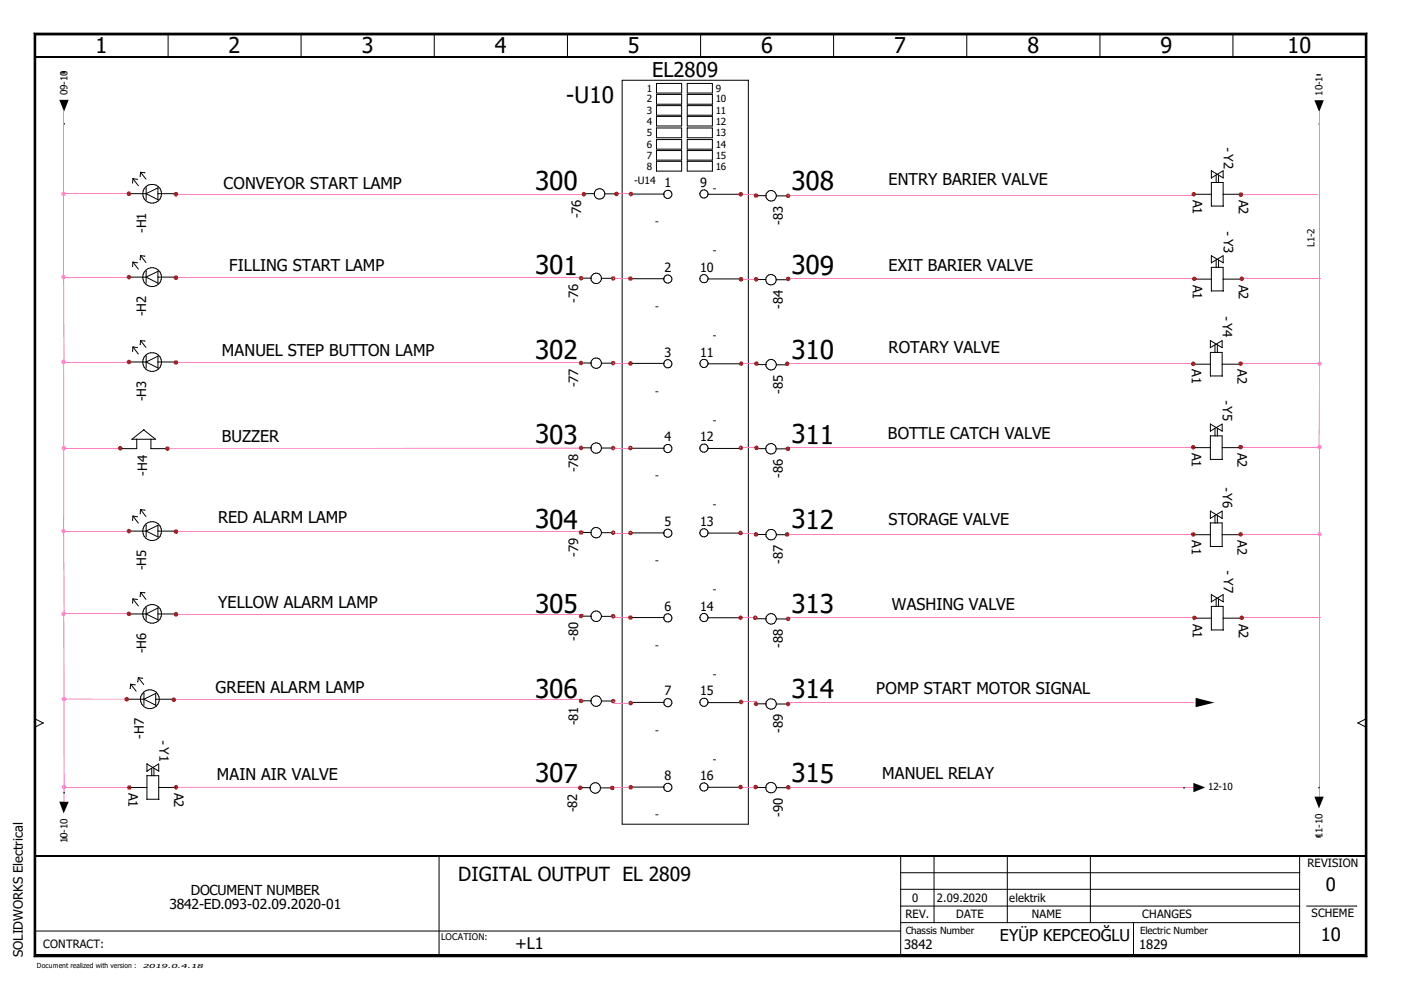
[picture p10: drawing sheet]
<svg xmlns="http://www.w3.org/2000/svg" width="297mm" height="210mm" viewBox="0 0 297 210" stroke-linecap="round" stroke-linejoin="round" font-family="sans-serif">
<path d="M0 0h297v209.9h-297z" fill="none" stroke="#fff" stroke-width=".21"/>
<g fill="none" stroke="#000" stroke-width=".21">
<path d="M7.2 7l.4 .4zM7.2 7h282.6zM7.2 7v195.9zM7.2 7h282.6v195.9h-282.6zM7.6 7.4h281.9zM7.6 7.4v195.1zM7.6 7.4h281.9v195.1h-281.9zM35.7 7.2l-.1 4.9M63.9 7.2l-.1 4.9M92.1 7.2v4.9M120.4 7.2l-.1 4.9M139.2 17.7h5.3v2h-5.3z"/>
<path d="M145.7 17.7h5.3v2h-5.3zM148.6 7.2l-.1 4.9M158.7 17v157.8h-26.8v-157.8h26.8M176.8 7.2l-.1 4.9M205 7.2v4.9M233.3 7.2l-.1 4.9M261.4 7.2v4.9M289.5 7.4v195.1zM289.8 7l-.3 .4zM289.8 7v195.9zM13.6 26.2h.1M28.2 37.9l1.1 1.5"/>
<path d="M28.2 37.9h.1M28.2 37.9l.9 .1M28.2 37.9l-.1 .9M29.1 38h.1M29.7 37.4h.1M29.8 36.5l1.1 1.5M29.8 36.5h.1M29.8 36.5l-.1 .9M29.8 36.5l.9 .1M31 39.8v2.5M31 39.8h.1M33.5 39.8h.1"/>
<path d="M33.5 39.8v2.5M33.5 39.8l-2.5 1.3M139.2 20h5.3v2.1h-5.3zM139.2 22.4h5.3v2h-5.3zM139.2 24.7h5.3v2h-5.3zM139.2 27.1h5.3v2.1h-5.3zM139.2 29.6h5.3v2h-5.3zM139.2 31.9h5.3v2.1h-5.3zM139.2 34.2h5.3v2.1h-5.3zM145.7 20h5.3v2.1h-5.3zM145.7 22.4h5.3v2h-5.3zM145.7 24.7h5.3v2h-5.3z"/>
<path d="M145.7 27.1h5.3v2.1h-5.3zM145.7 29.6h5.3v2h-5.3zM145.7 31.9h5.3v2.1h-5.3zM145.7 34.2h5.3v2.1h-5.3zM256.8 37.7l2.5-1.5v1.5M256.8 38.7h2.5v5h-2.5zM256.8 36.2v1.5M256.8 37.7h.1M256.8 36.2l2.5 1.5M256.8 36.2h.1M257.8 37.1v1.6M258.4 37.1v1.6"/>
<path d="M259.3 37.7h.1M279.7 26.2h.1M27.3 41.1h3.7M27.3 58.8h3.7M28.2 55.6l1.1 1.5M28.2 55.6h.1M28.2 55.6l.9 .1M28.2 55.6l-.1 .9M29.1 55.7h.1M29.7 55.1h.1M29.8 54.2l1.1 1.5M29.8 54.2h.1"/>
<path d="M29.8 54.2l-.1 .9M29.8 54.2l.9 .1M31 57.5v2.5M31 41.1l2.5 1.2M31 57.5h.1M31 58.8l2.5 1.2M33.5 41.1h3.8M33.5 42.3h.1M33.5 57.5v2.5M33.5 58.8h3.8M33.5 57.5h.1M33.5 57.5l-2.5 1.3"/>
<path d="M123.4 59h1.9M124.2 41.1h1.8M126 41.1h.1M127.5 59h2.4M128.2 41.1h2.4M133.9 59.1h6.9M133.9 41.1h6.9M140.7 59.2h.1M140.7 41.2h.1M148.4 59.1h.1M148.4 41.1h.1M150.1 41.2h6.8"/>
<path d="M150.1 59.1h6.8M160.5 41.5h1.9M160.5 59.3h1.8M162.3 59.3h.1M164.6 41.5h2.4M164.6 59.3h2.4M253.1 59.2h3.7M253.1 41.2h3.7M256.8 55.7l2.5-1.5v1.5M256.8 56.7h2.5v5h-2.5zM256.8 54.2v1.5M256.8 55.7h.1"/>
<path d="M256.8 54.2l2.5 1.5M256.8 54.2h.1M257.8 55.1v1.6M258.4 55.1v1.6M259.3 59.2h3.8M259.3 41.2h3.8M259.3 55.7h.1M27.3 76.8h3.7M28.2 73.6l1.1 1.5M28.2 73.6h.1M28.2 73.6l.9 .1M28.2 73.6l-.1 .9"/>
<path d="M29.1 73.7h.1M29.7 73.1h.1M29.8 72.2l1.1 1.5M29.8 72.2h.1M29.8 72.2l-.1 .9M29.8 72.2l.9 .1M31 75.5v2.5M31 75.5h.1M31 76.8l2.5 1.2M33.5 75.5v2.5M33.5 60h.1M33.5 76.8h3.8"/>
<path d="M33.5 75.5h.1M33.5 78h.1M33.5 75.5l-2.5 1.3M123.4 77h1.9M125.3 77h.1M127.5 77h2.4M133.9 77h6.9M140.7 77.1h.1M148.4 77h.1M150.1 77.1h6.8M160.5 77.3h1.9M162.4 77.3h.1"/>
<path d="M164.6 77.3h2.4M252.9 77.2h3.7M256.6 72.2h.1M256.6 73.7h.1M256.6 73.7l2.5-1.5v1.5M256.6 74.7h2.5v5h-2.5zM256.6 72.2v1.5M256.6 72.2l2.5 1.5M257.6 73.1v1.6M258.1 73.1v1.6M259.1 73.7h.1M259.1 77.2h3.7"/>
<path d="M28 93.1l2.5-2 2.5 2zM29 93.1v2h-3.5M30.5 91.1h.1M32 93.1v2h3.5M123.4 95h1.9M125.3 95h.1M127.5 95h2.4M133.9 95h6.9M140.7 95.1h.1M148.4 95h.1M150.1 95.1h6.8M160.5 95.1l1.9 .1"/>
<path d="M164.5 95.2h2.4M252.9 94.9h3.7M256.6 91.4l2.5-1.5v1.5M256.6 92.4h2.5v5h-2.5zM256.6 89.9v1.5M256.6 91.4h.1M256.6 89.9l2.5 1.5M256.6 89.9h.1M257.6 90.8v1.6M258.1 90.8v1.6M259.1 94.9h3.7M259.1 91.4h.1"/>
<path d="M27.3 112.6h3.7M28.2 109.4l1.1 1.5M28.2 109.4h.1M28.2 109.4l.9 .2M28.2 109.4l-.1 .9M29.1 109.6h.1M29.7 108.9h.1M29.8 108l1.1 1.5M29.8 108h.1M29.8 108l-.1 .9M29.8 108l.9 .2M31 111.4v2.4"/>
<path d="M31 111.4h.1M31 112.6l2.5 1.2M33.5 111.4v2.4M33.5 112.6h3.8M33.5 111.4h.1M33.5 113.8h.1M33.5 111.4l-2.5 1.2M123.4 112.9h1.9M125.3 112.9h.1M127.5 112.9h2.4M133.9 113h6.9M140.7 113.1h.1"/>
<path d="M148.4 113h.1M150.1 113h6.8M160.5 113.3h1.9M162.4 113.4h.1M164.6 113.4h2.4M252.9 113.4h3.7M256.6 109.9l2.5-1.5v1.5M256.6 110.9h2.5v5h-2.5zM256.6 108.4v1.5M256.6 109.9h.1M256.6 108.4l2.5 1.5M256.6 108.4h.1"/>
<path d="M257.6 109.3v1.6M258.1 109.3v1.6M259.1 113.4h3.7M259.1 109.9h.1M27.3 130.2h3.7M28.2 127l1.1 1.5M28.2 127h.1M28.2 127l.9 .1M28.2 127l-.1 .8M29.1 127.1h.1M29.7 126.5h.1M29.8 125.6l1.1 1.5"/>
<path d="M29.8 125.6h.1M29.8 125.6l-.1 .9M29.8 125.6l.9 .1M31 128.9v2.5M31 128.9h.1M31 130.2l2.5 1.2M33.5 128.9v2.5M33.5 130.2h3.8M33.5 128.9h.1M33.5 131.4h.1M33.5 128.9l-2.5 1.3M123.4 130.6l1.9 .1"/>
<path d="M127.5 130.7h2.4M133.9 130.9h6.9M140.7 131h.1M148.4 130.9h.1M150.1 131h6.8M160.5 131.2h1.9M162.4 131.2h.1M164.6 131.2h2.4M253.1 131.1h3.7M256.8 127.6l2.5-1.5v1.5M256.8 128.6h2.5v5h-2.5zM256.8 126.1v1.5"/>
<path d="M256.8 127.6h.1M256.8 126.1l2.5 1.5M256.8 126.1h.1M257.8 127v1.6M258.4 127v1.6M259.3 131.1h3.8M259.3 127.6h.1M7.4 152.4l1.7 .9M9.1 153.3l-1.7 .9M9.1 153.3h.1M26.8 148.3h3.8M27.6 146h.1"/>
<path d="M27.7 145.1l1.2 1.5M27.7 145.1h.1M27.7 145.1l1 .1M27.7 145.1l-.1 .9M29.3 143.7l1.2 1.5M29.3 143.7h.1M29.3 143.7l-.1 .9M29.3 143.7l1 .1M30.6 147l-.1 2.5M33 148.3h3.8M33 147h.1M33 147l-2.5 1.3 2.5 1.2"/>
<path d="M33 149.5h.1M33 147v2.5M123.4 148.6h1.9M125.3 148.6h.1M127.5 148.6h2.4M133.9 148.9h6.9M140.7 149h.1M148.4 148.9h.1M150.1 149h6.8M160.5 149.2h1.9M162.4 149.3h.1M164.6 149.3h2.4"/>
<path d="M287.9 153.3l1.8 .9M287.9 153.3h.1M289.6 152.4l-1.7 .9M13.6 168h.1M27.4 167h3.8M31.2 163.5l2.5-1.5v1.5M31.2 162v1.5M31.2 163.5h.1M31.2 162l2.5 1.5M31.2 162h.1M32.2 162.9v1.6M32.6 162.9v1.6"/>
<path d="M33.7 167h3.7M33.7 169.5v-5h-2.5v5h2.5M33.7 163.5h.1M123.3 167h1.8M125.1 167h.1M127.3 167h2.4M133.9 166.9h6.9M140.7 166.9h.1M148.4 166.8h.1M150.1 166.9h6.8M160.5 167h1.9M162.3 167h.1"/>
<path d="M164.6 167h2.4M251 167h.1M279.7 166.9h.1M7.4 197.4h183.6M93.1 181.5v21.2M191 195.6h84.6M191 192.1h84.6M191 188.6h84.6M191 185h84.6M191 181.5v21.2M198.1 181.5l-.1 14.1M213.6 181.5v14.1"/>
<path d="M231.2 181.5v14.1M240.3 195.6l.1 7.1M275.6 181.5l-.1 21.2M277 192.1h10.7M7.2 202.9h282.6zM7.6 202.5l-.4 .4zM7.6 202.5h281.9zM289.5 202.5l.3 .4z"/>
<circle cx="32.3" cy="41.1" r="1.99"/>
<circle cx="32.3" cy="58.8" r="1.99"/>
<circle cx="126.4" cy="59" r="1.1"/>
<circle cx="127.1" cy="41.1" r="1.12"/>
<circle cx="141.6" cy="59.2" r=".87"/>
<circle cx="141.6" cy="41.2" r=".88"/>
<circle cx="149.2" cy="41.1" r=".87"/>
<circle cx="149.3" cy="59.1" r=".88"/>
<circle cx="163.5" cy="59.3" r="1.11"/>
<circle cx="163.5" cy="41.5" r="1.11"/>
<circle cx="32.3" cy="76.8" r="1.99"/>
<circle cx="126.4" cy="77" r="1.11"/>
<circle cx="141.6" cy="77.1" r=".88"/>
<circle cx="149.3" cy="77" r=".88"/>
<circle cx="163.5" cy="77.3" r="1.12"/>
<circle cx="126.4" cy="95" r="1.11"/>
<circle cx="141.6" cy="95.1" r=".88"/>
<circle cx="149.3" cy="95" r=".88"/>
<circle cx="163.5" cy="95.2" r="1.11"/>
<circle cx="32.3" cy="112.6" r="2"/>
<circle cx="126.4" cy="113" r="1.11"/>
<circle cx="141.6" cy="113.1" r=".87"/>
<circle cx="149.2" cy="113" r=".87"/>
<circle cx="163.5" cy="113.4" r="1.12"/>
<circle cx="32.3" cy="130.1" r="1.99"/>
<circle cx="126.4" cy="130.7" r="1.11"/>
<circle cx="141.6" cy="131" r=".88"/>
<circle cx="149.3" cy="130.9" r=".88"/>
<circle cx="163.5" cy="131.2" r="1.12"/>
<circle cx="31.8" cy="148.2" r="2"/>
<circle cx="126.4" cy="148.6" r="1.11"/>
<circle cx="141.6" cy="149" r=".88"/>
<circle cx="149.3" cy="148.9" r=".88"/>
<circle cx="163.5" cy="149.3" r="1.11"/>
<circle cx="126.2" cy="167.1" r="1.12"/>
<circle cx="141.6" cy="166.9" r=".87"/>
<circle cx="149.2" cy="166.9" r=".87"/>
<circle cx="163.5" cy="167" r="1.12"/>
</g>
<path d="M7.2 7.2h282.6M7.2 202.7h282.6" fill="none" stroke="#000" stroke-width=".38"/>
<path d="M7.2 7l.4 .4zM289.8 7l-.3 .4zM12.6 21.2h2l-1 2.5zM278.7 21.3h2l-1 2.4zM253.5 148l4 1-4 .9zM12.6 170h2l-1.1 2.5zM253 166l2.5 1-2.5 1zM278.7 168.9h2l-1 2.5zM7.6 202.5l-.4 .4zM289.5 202.5l.3 .4z" fill="#000"/>
<path d="M7.4 7v195.9M7.4 12.1h282.2M289.6 7v195.9M7.4 181.5h282.2" fill="none" stroke="#000" stroke-width=".34"/>
<path d="M13.5 95v17.6M13.5 130.1l.1 39.9" fill="none" stroke="#ff7fbf" stroke-width=".25"/>
<g fill="none" stroke="#ff7fbf" stroke-width=".21">
<path d="M13.6 23.6v35.2M279.7 23.7v53.4M13.5 41.1h13.8M13.5 58.8h13.8M37.3 41.2h86.5M37.3 58.9h86.5M130.3 59.1h3.4M130.4 41.1h3.4M157.1 59.2h3.2M157.3 41.2h3.3M167.1 59.1h86.1M167.5 41.5h85.7"/>
<path d="M263.1 41.3h16.3M263.3 59.1h16.7M13.5 76.8h13.8M13.5 76.8v18.2M37.3 76.9h86.5M130.3 77.1h3.4M157.1 77.1h3.3M166.9 77.1h86.1M263 77.1h16.8M13.6 95h11.9M130.3 95h3.4M157.1 94.9h3.3"/>
<path d="M166.9 94.8h86.1M263 94.8h16.8M279.7 94.8v74.1M13.5 112.6h13.8M37.3 112.7h86.5M130.3 113h3.4M157 113h3.4M166.9 113.3h86.1M263 113.3h16.8M13.5 130.2h13.8M37.3 130.3h86.5M130.3 130.9h3.4"/>
<path d="M157 131h3.1M167 131h86.2M263.3 131h16.7M13.6 148.2h13.3M36.8 148.4h86.5M130.1 149.1h3.6M157.1 148.8h3.3M167 149h86.2M13.6 166.9h13.6M37.3 166.9h86M130.1 166.9h3.6M157 166.9h3.2"/>
<path d="M167.1 166.9h86.1"/>
</g>
<path d="M13.5 58.8v18M279.7 77.1v17.7M35.5 95.1h88" fill="none" stroke="#ff7fbf" stroke-width=".3"/>
<path d="M13.5 112.6v17.6" fill="none" stroke="#ff7fbf" stroke-width=".34"/>
<g fill="#ff7fdf">
<path d="M279.8 113.2l.3-.3 .2 .4z"/>
<path d="M279.8 112.8l.3 .1-.3 .3z"/>
<path d="M279.4 112.9l.4-.1v.4z"/>
<path d="M279.4 112.9l.3 .4h-.4z"/>
<path d="M279.3 113.3h.4l-.3 .3z"/>
<path d="M279.7 113.3l.1 .5-.4-.2z"/>
<path d="M279.8 113.3l.3 .3-.3 .2z"/>
<path d="M279.8 113.3h.5l-.2 .3z"/>
<path d="M280.1 94.4l.2 .4h-.5z"/>
<path d="M279.8 94.3l.3 .1-.3 .4z"/>
<path d="M279.4 94.4l.4-.1-.1 .5z"/>
<path d="M279.4 94.4l.3 .4h-.4z"/>
<path d="M279.3 94.8h.4l-.3 .4z"/>
<path d="M279.7 94.8l.1 .5-.4-.1z"/>
<path d="M279.8 94.9l.3 .3-.3 .1z"/>
<path d="M279.8 94.8h.5l-.2 .4z"/>
<path d="M280.1 76.8l.2 .3h-.5z"/>
<path d="M279.8 76.6l.3 .2-.3 .3z"/>
<path d="M279.4 76.8l.4-.2-.1 .5z"/>
<path d="M279.4 76.8l.3 .3h-.4z"/>
<path d="M279.3 77.1h.4l-.3 .4z"/>
<path d="M279.7 77.1l.1 .5-.4-.1z"/>
<path d="M279.8 77.2l.3 .3-.3 .1z"/>
<path d="M279.8 77.1h.5l-.2 .4z"/>
</g>
<g fill="#a50000">
<path d="M263.3 130.9l.3-.3 .2 .4z"/>
<path d="M263.3 130.5l.3 .1-.3 .3z"/>
<path d="M262.9 130.6l.4-.1v.4z"/>
<path d="M262.9 130.6l.3 .4h-.4z"/>
<path d="M262.8 131h.4l-.3 .3z"/>
<path d="M263.2 131l.1 .5-.4-.2z"/>
<path d="M263.3 131l.3 .3-.3 .2z"/>
<path d="M263.3 131h.5l-.2 .3z"/>
<path d="M263.3 59.1l.3-.3 .2 .3z"/>
<path d="M263.3 58.6l.3 .2-.3 .3z"/>
<path d="M262.9 58.8l.4-.2v.5z"/>
<path d="M262.9 58.8l.3 .3h-.4z"/>
<path d="M262.8 59.1h.4l-.3 .3z"/>
<path d="M263.2 59.1l.1 .5-.4-.2z"/>
<path d="M263.3 59.1l.3 .3-.3 .2z"/>
<path d="M263.3 59.1h.5l-.2 .3z"/>
<path d="M263.4 40.9l.2 .4h-.5z"/>
<path d="M263.1 40.8l.3 .1-.3 .3z"/>
<path d="M262.7 40.9l.4-.1v.4z"/>
<path d="M262.7 40.9l.4 .4h-.5z"/>
<path d="M262.6 41.3h.5l-.4 .3z"/>
<path d="M262.7 41.6l.4-.3v.5z"/>
<path d="M263.1 41.3l.3 .3-.3 .2z"/>
<path d="M263.1 41.3h.5l-.2 .3z"/>
<path d="M263.1 113.2l.3-.3 .1 .4z"/>
<path d="M263 112.8l.4 .1-.3 .3z"/>
<path d="M262.7 112.9l.3-.1v.4z"/>
<path d="M262.7 112.9l.3 .4h-.5z"/>
<path d="M262.5 113.3h.5l-.3 .3z"/>
<path d="M262.7 113.6l.3-.3v.5z"/>
<path d="M263 113.3l.4 .3-.4 .2z"/>
<path d="M263.1 113.3h.4l-.1 .3z"/>
<path d="M263.1 94.8l.3-.4 .1 .4z"/>
<path d="M263 94.3l.4 .1-.3 .4z"/>
<path d="M262.7 94.4l.3-.1v.5z"/>
<path d="M262.7 94.4l.3 .4h-.5z"/>
<path d="M262.5 94.8h.5l-.3 .4z"/>
<path d="M263 94.8v.5l-.3-.1z"/>
<path d="M263 94.9l.4 .3-.4 .1z"/>
<path d="M263.1 94.8h.4l-.1 .4z"/>
<path d="M263.1 77.1l.3-.3 .1 .3z"/>
<path d="M263 76.6l.4 .2-.3 .3z"/>
<path d="M262.7 76.8l.3-.2v.5z"/>
<path d="M262.7 76.8l.3 .3h-.5z"/>
<path d="M262.5 77.1h.5l-.3 .4z"/>
<path d="M263 77.1v.5l-.3-.1z"/>
<path d="M263 77.2l.4 .3-.4 .1z"/>
<path d="M263.1 77.1h.4l-.1 .4z"/>
<path d="M253.6 130.6l.1 .4h-.4z"/>
<path d="M253.2 130.5l.4 .1-.3 .4z"/>
<path d="M252.9 130.6l.3-.1v.4z"/>
<path d="M252.9 130.6l.3 .4h-.5z"/>
<path d="M252.7 131h.5l-.3 .4z"/>
<path d="M253.2 131v.5l-.3-.1z"/>
<path d="M253.2 131.1l.4 .3-.4 .1z"/>
<path d="M253.3 131h.4l-.1 .4z"/>
<path d="M253.6 58.8l.1 .3h-.4z"/>
<path d="M253.2 58.6l.4 .2-.3 .3z"/>
<path d="M252.9 58.8l.3-.2v.5z"/>
<path d="M252.9 58.8l.3 .3h-.5z"/>
<path d="M252.7 59.1l.5 .1-.3 .3z"/>
<path d="M253.2 59.2v.4l-.3-.1z"/>
<path d="M253.2 59.2l.4 .3-.4 .1z"/>
<path d="M253.3 59.1h.4l-.1 .4z"/>
<path d="M253.1 41.1l.3-.2 .2 .3z"/>
<path d="M253.1 40.7l.3 .2-.3 .2z"/>
<path d="M252.8 40.9l.3-.2v.4z"/>
<path d="M252.8 40.9l.3 .3h-.5z"/>
<path d="M252.6 41.2h.5l-.3 .3z"/>
<path d="M253.1 41.2v.5l-.3-.2z"/>
<path d="M253.1 41.2l.3 .3-.3 .2z"/>
<path d="M253.1 41.2h.5l-.2 .3z"/>
<path d="M253 113.3l.4-.4 .1 .4z"/>
<path d="M253 112.8l.4 .1-.4 .4z"/>
<path d="M252.6 112.9l.4-.1v.5z"/>
<path d="M252.6 112.9l.4 .4h-.5z"/>
<path d="M252.5 113.3h.5l-.4 .4z"/>
<path d="M253 113.3v.5l-.4-.1z"/>
<path d="M253 113.4l.4 .3-.4 .1z"/>
<path d="M253 113.3h.5l-.1 .4z"/>
<path d="M253 94.8l.4-.3 .1 .3z"/>
<path d="M253 94.3l.4 .2-.4 .3z"/>
<path d="M252.6 94.5l.4-.2v.5z"/>
<path d="M252.6 94.5l.4 .3h-.5z"/>
<path d="M252.5 94.8l.5 .1-.4 .3z"/>
<path d="M252.6 95.2l.4-.3v.4z"/>
<path d="M253 94.9l.4 .3-.4 .1z"/>
<path d="M253 94.9l.5-.1-.1 .4z"/>
<path d="M253 77.1l.4-.3 .1 .3z"/>
<path d="M253 76.6l.4 .2-.4 .3z"/>
<path d="M252.6 76.8l.4-.2v.5z"/>
<path d="M252.6 76.8l.4 .3h-.5z"/>
<path d="M252.5 77.1l.5 .1-.4 .3z"/>
<path d="M252.6 77.5l.4-.3v.4z"/>
<path d="M253 77.2l.4 .3-.4 .1z"/>
<path d="M253 77.2l.5-.1-.1 .4z"/>
<path d="M167.2 166.9l.3-.3 .1 .3z"/>
<path d="M167.1 166.4l.4 .2-.3 .3z"/>
<path d="M166.8 166.6l.3-.2v.5z"/>
<path d="M166.8 166.6l.3 .3h-.5z"/>
<path d="M166.6 166.9l.5 .1-.3 .3z"/>
<path d="M167.1 167v.4l-.3-.1z"/>
<path d="M167.1 167l.4 .3-.4 .1z"/>
<path d="M167.2 166.9h.4l-.1 .4z"/>
<path d="M167.5 58.8l.1 .3h-.4z"/>
<path d="M167.1 58.6l.4 .2-.3 .3z"/>
<path d="M166.8 58.8l.3-.2v.5z"/>
<path d="M166.8 58.8l.3 .3h-.5z"/>
<path d="M166.6 59.1l.5 .1-.3 .3z"/>
<path d="M167.1 59.2v.4l-.3-.1z"/>
<path d="M167.1 59.2l.4 .3-.4 .1z"/>
<path d="M167.2 59.1h.4l-.1 .4z"/>
<path d="M167.1 149.2l.3-.3 .2 .4z"/>
<path d="M167.1 148.8l.3 .1-.3 .3z"/>
<path d="M166.7 148.9l.4-.1v.4z"/>
<path d="M166.7 148.9l.3 .4h-.4z"/>
<path d="M166.6 149.3h.4l-.3 .3z"/>
<path d="M167 149.3l.1 .5-.4-.2z"/>
<path d="M167.1 149.3l.3 .3-.3 .2z"/>
<path d="M167.1 149.3h.5l-.2 .3z"/>
<path d="M167.4 130.9l.2 .3h-.5z"/>
<path d="M167.1 130.7l.3 .2-.3 .3z"/>
<path d="M166.7 130.9l.4-.2v.4z"/>
<path d="M166.7 130.9l.3 .3h-.4z"/>
<path d="M166.6 131.2h.4l-.3 .4z"/>
<path d="M167 131.2l.1 .5-.4-.1z"/>
<path d="M167.1 131.3l.3 .3-.3 .1z"/>
<path d="M167.1 131.2h.5l-.2 .4z"/>
<path d="M167.4 41.1l.2 .4h-.5z"/>
<path d="M167.1 41l.3 .1-.3 .4z"/>
<path d="M166.7 41.1l.4-.1-.1 .5z"/>
<path d="M166.7 41.1l.3 .4h-.4z"/>
<path d="M166.6 41.5h.4l-.3 .4z"/>
<path d="M167 41.5l.1 .5-.4-.1z"/>
<path d="M167.1 41.5l.3 .4-.3 .1z"/>
<path d="M167.1 41.5h.5l-.2 .4z"/>
<path d="M167.1 95.1l.3-.3 .2 .4z"/>
<path d="M167 94.7l.4 .1-.3 .3z"/>
<path d="M166.7 94.8l.3-.1v.4z"/>
<path d="M166.7 94.8l.3 .4h-.5z"/>
<path d="M166.5 95.2h.5l-.3 .3z"/>
<path d="M167 95.2v.5l-.3-.2z"/>
<path d="M167 95.2l.4 .3-.4 .2z"/>
<path d="M167.1 95.2h.5l-.2 .3z"/>
<path d="M166.9 113.3l.4-.4 .1 .4z"/>
<path d="M166.9 112.8l.4 .1-.4 .4z"/>
<path d="M166.5 112.9l.4-.1-.1 .5z"/>
<path d="M166.5 112.9l.3 .4h-.4z"/>
<path d="M166.4 113.3h.4l-.3 .4z"/>
<path d="M166.8 113.3l.1 .5-.4-.1z"/>
<path d="M166.9 113.4l.4 .3-.4 .1z"/>
<path d="M166.9 113.3h.5l-.1 .4z"/>
<path d="M166.9 77.1l.4-.3 .1 .3z"/>
<path d="M166.9 76.6l.4 .2-.4 .3z"/>
<path d="M166.5 76.8l.4-.2v.5z"/>
<path d="M166.5 76.8l.3 .3h-.4z"/>
<path d="M166.4 77.1l.4 .1-.3 .3z"/>
<path d="M166.8 77.2l.1 .4-.4-.1z"/>
<path d="M166.9 77.2l.4 .3-.4 .1z"/>
<path d="M166.9 77.1h.5l-.1 .4z"/>
<path d="M160.4 94.9l.3-.3 .2 .4z"/>
<path d="M160.4 94.4l.3 .2-.3 .3z"/>
<path d="M160 94.6l.4-.2v.5z"/>
<path d="M160 94.6l.4 .4h-.5z"/>
<path d="M159.9 95h.5l-.4 .3z"/>
<path d="M160 95.3l.4-.3v.5z"/>
<path d="M160.4 95l.3 .3-.3 .2z"/>
<path d="M160.4 95h.5l-.2 .3z"/>
<path d="M160.4 77l.3-.2 .2 .3z"/>
<path d="M160.4 76.6l.3 .2-.3 .2z"/>
<path d="M160 76.8l.4-.2v.4z"/>
<path d="M160 76.8l.4 .3h-.5z"/>
<path d="M159.9 77.1h.5l-.4 .3z"/>
<path d="M160 77.4l.4-.3v.5z"/>
<path d="M160.4 77.1l.3 .3-.3 .2z"/>
<path d="M160.4 77.1h.5l-.2 .3z"/>
<path d="M160.4 59.2l.3-.4 .1 .4z"/>
<path d="M160.3 58.7l.4 .1-.3 .4z"/>
<path d="M160 58.8l.3-.1v.5z"/>
<path d="M160 58.8l.3 .4h-.5z"/>
<path d="M159.8 59.2l.5 .1-.3 .3z"/>
<path d="M160 59.6l.3-.3v.4z"/>
<path d="M160.3 59.3l.4 .3-.4 .1z"/>
<path d="M160.4 59.3l.4-.1-.1 .4z"/>
<path d="M160.4 149.2l.3-.3 .1 .3z"/>
<path d="M160.3 148.7l.4 .2-.3 .3z"/>
<path d="M159.9 148.9l.4-.2v.5z"/>
<path d="M159.9 148.9l.4 .3h-.5z"/>
<path d="M159.8 149.2l.5 .1-.4 .3z"/>
<path d="M159.9 149.6l.4-.3v.4z"/>
<path d="M160.3 149.3l.4 .3-.4 .1z"/>
<path d="M160.4 149.2h.4l-.1 .4z"/>
<path d="M160.7 112.9l.1 .4h-.4z"/>
<path d="M160.3 112.8l.4 .1-.3 .4z"/>
<path d="M159.9 112.9l.4-.1v.5z"/>
<path d="M159.9 112.9l.4 .4h-.5z"/>
<path d="M159.8 113.3l.5 .1-.4 .3z"/>
<path d="M159.9 113.7l.4-.3v.4z"/>
<path d="M160.3 113.4l.4 .3-.4 .1z"/>
<path d="M160.4 113.3h.4l-.1 .4z"/>
<path d="M160.7 41.1l.1 .4h-.4z"/>
<path d="M160.3 41l.4 .1-.3 .3z"/>
<path d="M159.9 41.1l.4-.1v.4z"/>
<path d="M159.9 41.1l.4 .4h-.5z"/>
<path d="M159.8 41.5h.5l-.4 .3z"/>
<path d="M160.3 41.5v.5l-.4-.2z"/>
<path d="M160.4 41.5l.3 .3-.4 .2z"/>
<path d="M160.4 41.5h.4l-.1 .3z"/>
<path d="M160.2 166.8l.4-.3 .1 .4z"/>
<path d="M160.2 166.4l.4 .1-.4 .3z"/>
<path d="M159.8 166.5l.4-.1v.4z"/>
<path d="M159.8 166.5l.3 .4h-.4z"/>
<path d="M159.7 166.9h.4l-.3 .3z"/>
<path d="M160.1 166.9l.1 .5-.4-.2z"/>
<path d="M160.2 166.9l.4 .3-.4 .2z"/>
<path d="M160.2 166.9h.5l-.1 .3z"/>
<path d="M160.2 130.9l.3-.3 .2 .4z"/>
<path d="M160.1 130.5l.4 .1-.3 .3z"/>
<path d="M159.8 130.6l.3-.1v.4z"/>
<path d="M159.8 130.6l.3 .4h-.5z"/>
<path d="M159.6 131h.5l-.3 .3z"/>
<path d="M159.8 131.3l.3-.3v.5z"/>
<path d="M160.1 131l.4 .3-.4 .2z"/>
<path d="M160.2 131h.5l-.2 .3z"/>
<path d="M157.5 148.5l.1 .3h-.4z"/>
<path d="M157.1 148.3l.4 .2-.3 .3z"/>
<path d="M156.8 148.5l.3-.2v.5z"/>
<path d="M156.8 148.5l.3 .3h-.5z"/>
<path d="M156.6 148.8l.5 .1-.3 .3z"/>
<path d="M157.1 148.9v.5l-.3-.2z"/>
<path d="M157.1 148.9l.4 .3-.4 .2z"/>
<path d="M157.2 148.8h.4l-.1 .4z"/>
<path d="M157.2 77l.3-.2 .1 .3z"/>
<path d="M157.1 76.6l.4 .2-.3 .2z"/>
<path d="M156.8 76.8l.3-.2v.4z"/>
<path d="M156.8 76.8l.3 .3h-.5z"/>
<path d="M156.6 77.1h.5l-.3 .3z"/>
<path d="M157.1 77.1v.5l-.3-.2z"/>
<path d="M157.1 77.1l.4 .3-.4 .2z"/>
<path d="M157.2 77.1h.4l-.1 .3z"/>
<path d="M157.5 58.8l.1 .4h-.5z"/>
<path d="M157.1 58.7l.4 .1-.4 .4z"/>
<path d="M156.8 58.8l.3-.1v.5z"/>
<path d="M156.8 58.8l.3 .4h-.5z"/>
<path d="M156.6 59.2l.5 .1-.3 .3z"/>
<path d="M157.1 59.3v.4l-.3-.1z"/>
<path d="M157.1 59.3l.4 .3-.4 .1z"/>
<path d="M157.1 59.2h.5l-.1 .4z"/>
<path d="M157.1 94.9l.3-.3 .2 .4z"/>
<path d="M157.1 94.4l.3 .2-.3 .3z"/>
<path d="M156.7 94.6l.4-.2v.5z"/>
<path d="M156.7 94.6l.4 .3-.5 .1z"/>
<path d="M156.6 95h.5l-.4 .3z"/>
<path d="M156.7 95.3l.4-.3v.5z"/>
<path d="M157.1 95l.3 .3-.3 .2z"/>
<path d="M157.1 95h.5l-.2 .3z"/>
<path d="M157.1 41.1l.3-.2 .2 .3z"/>
<path d="M157.1 40.7l.3 .2-.3 .2z"/>
<path d="M156.7 40.9l.4-.2v.4z"/>
<path d="M156.7 40.9l.3 .3h-.5z"/>
<path d="M156.5 41.2h.5l-.3 .3z"/>
<path d="M156.7 41.5l.4-.3v.5z"/>
<path d="M157.1 41.2l.3 .3-.3 .2z"/>
<path d="M157.1 41.2h.5l-.2 .3z"/>
<path d="M157.1 166.8l.2-.3 .2 .4z"/>
<path d="M157 166.4l.3 .1-.2 .3z"/>
<path d="M156.7 166.5l.3-.1v.4z"/>
<path d="M156.7 166.5l.3 .4h-.5z"/>
<path d="M156.5 166.9h.5l-.3 .3z"/>
<path d="M157 166.9v.5l-.3-.2z"/>
<path d="M157 166.9l.3 .3-.3 .2z"/>
<path d="M157.1 166.9h.4l-.2 .3z"/>
<path d="M157.3 130.6l.2 .4h-.4z"/>
<path d="M157 130.5l.3 .1-.2 .3z"/>
<path d="M156.7 130.6l.3-.1v.4z"/>
<path d="M156.7 130.6l.3 .4h-.5z"/>
<path d="M156.5 131h.5l-.3 .3z"/>
<path d="M157 131v.5l-.3-.2z"/>
<path d="M157 131l.3 .3-.3 .2z"/>
<path d="M157.1 131h.4l-.2 .3z"/>
<path d="M157.3 112.6l.2 .4h-.4z"/>
<path d="M157 112.5l.3 .1-.2 .3z"/>
<path d="M156.7 112.6l.3-.1v.4z"/>
<path d="M156.7 112.6l.3 .4h-.5z"/>
<path d="M156.5 113h.5l-.3 .4z"/>
<path d="M157 113v.5l-.3-.1z"/>
<path d="M157 113l.3 .4-.3 .1z"/>
<path d="M157.1 113h.4l-.2 .4z"/>
<path d="M133.8 41.1l.3-.3 .1 .3z"/>
<path d="M133.8 40.6l.3 .2-.3 .3z"/>
<path d="M133.4 40.8l.4-.2v.5z"/>
<path d="M133.4 40.8l.3 .3h-.4z"/>
<path d="M133.3 41.1l.4 .1-.3 .3z"/>
<path d="M133.4 41.5l.4-.3v.5z"/>
<path d="M133.8 41.2l.3 .3-.3 .2z"/>
<path d="M133.8 41.2l.4-.1-.1 .4z"/>
<path d="M133.7 166.9l.4-.3 .1 .3z"/>
<path d="M133.7 166.4l.4 .2-.4 .3z"/>
<path d="M133.3 166.6l.4-.2v.5z"/>
<path d="M133.3 166.6l.4 .3h-.5z"/>
<path d="M133.2 166.9l.5 .1-.4 .3z"/>
<path d="M133.3 167.3l.4-.3v.4z"/>
<path d="M133.7 167l.4 .3-.4 .1z"/>
<path d="M133.7 167l.5-.1-.1 .4z"/>
<path d="M133.7 149l.4-.3 .1 .4z"/>
<path d="M133.7 148.5l.4 .2-.4 .3z"/>
<path d="M133.3 148.7l.4-.2v.5z"/>
<path d="M133.3 148.7l.3 .4h-.4z"/>
<path d="M133.2 149.1h.5l-.4 .3z"/>
<path d="M133.7 149.1v.5l-.4-.2z"/>
<path d="M133.7 149.1l.4 .3-.4 .2z"/>
<path d="M133.7 149.1h.5l-.1 .3z"/>
<path d="M133.7 130.9l.3-.3 .2 .3z"/>
<path d="M133.7 130.4l.3 .2-.3 .3z"/>
<path d="M133.3 130.6l.4-.2v.5z"/>
<path d="M133.3 130.6l.3 .3h-.4z"/>
<path d="M133.2 130.9l.4 .1-.3 .3z"/>
<path d="M133.3 131.3l.4-.3v.4z"/>
<path d="M133.7 131l.3 .3-.3 .1z"/>
<path d="M133.7 131l.5-.1-.2 .4z"/>
<path d="M133.7 112.9l.3-.3 .2 .4z"/>
<path d="M133.7 112.5l.3 .1-.3 .3z"/>
<path d="M133.3 112.6l.4-.1v.4z"/>
<path d="M133.3 112.6l.3 .3-.4 .1z"/>
<path d="M133.2 113h.4l-.3 .3z"/>
<path d="M133.3 113.3l.4-.3v.5z"/>
<path d="M133.7 113l.3 .3-.3 .2z"/>
<path d="M133.7 113h.5l-.2 .3z"/>
<path d="M133.7 95l.3-.3 .2 .3z"/>
<path d="M133.7 94.5l.3 .2-.3 .3z"/>
<path d="M133.3 94.7l.4-.2v.5z"/>
<path d="M133.3 94.7l.3 .3h-.4z"/>
<path d="M133.2 95h.4l-.3 .3z"/>
<path d="M133.3 95.3l.4-.3v.5z"/>
<path d="M133.7 95l.3 .3-.3 .2z"/>
<path d="M133.7 95h.5l-.2 .3z"/>
<path d="M133.7 77l.3-.3 .2 .3z"/>
<path d="M133.7 76.5l.3 .2-.3 .3z"/>
<path d="M133.3 76.7l.4-.2v.5z"/>
<path d="M133.3 76.7l.3 .3h-.4z"/>
<path d="M133.2 77l.4 .1-.3 .3z"/>
<path d="M133.6 77.1l.1 .5-.4-.2z"/>
<path d="M133.7 77.1l.3 .3-.3 .2z"/>
<path d="M133.7 77.1l.5-.1-.2 .4z"/>
<path d="M133.7 59.1l.3-.4 .2 .4z"/>
<path d="M133.7 58.6l.3 .1-.3 .4z"/>
<path d="M133.3 58.7l.4-.1v.4z"/>
<path d="M133.3 58.7l.3 .4h-.4z"/>
<path d="M133.2 59.1h.4l-.3 .3z"/>
<path d="M133.6 59.1l.1 .5-.4-.2z"/>
<path d="M133.7 59.1l.3 .3-.3 .2z"/>
<path d="M133.7 59.1h.5l-.2 .3z"/>
<path d="M130.7 41.1l.4-.3 .1 .3z"/>
<path d="M130.7 40.6l.4 .2-.4 .3z"/>
<path d="M130.3 40.8l.4-.2v.5z"/>
<path d="M130.3 40.8l.4 .3h-.5z"/>
<path d="M130.2 41.1h.5l-.4 .3z"/>
<path d="M130.3 41.4l.4-.3v.5z"/>
<path d="M130.7 41.1l.4 .3-.4 .2z"/>
<path d="M130.7 41.1h.5l-.1 .3z"/>
<path d="M130.3 148.3l.2 .3h-.5z"/>
<path d="M130 148.2l.3 .1-.3 .3z"/>
<path d="M129.7 148.3l.3-.1v.4z"/>
<path d="M129.7 148.3l.3 .3h-.5z"/>
<path d="M129.5 148.6l.5 .1-.3 .3z"/>
<path d="M130 148.7v.4l-.3-.1z"/>
<path d="M130 148.7l.3 .3-.3 .1z"/>
<path d="M130 148.6h.5l-.2 .4z"/>
<path d="M130.3 130.3l.2 .4h-.5z"/>
<path d="M130 130.2l.3 .1-.3 .3z"/>
<path d="M129.7 130.3l.3-.1v.4z"/>
<path d="M129.7 130.3l.3 .4h-.5z"/>
<path d="M129.5 130.7h.5l-.3 .3z"/>
<path d="M130 130.7v.4l-.3-.1z"/>
<path d="M130 130.7l.3 .3-.3 .1z"/>
<path d="M130 130.7h.5l-.2 .3z"/>
<path d="M130.3 112.6l.2 .3h-.5z"/>
<path d="M130 112.4l.3 .2-.3 .3z"/>
<path d="M129.7 112.6l.3-.2v.5z"/>
<path d="M129.7 112.6l.3 .3h-.5z"/>
<path d="M129.5 112.9l.5 .1-.3 .3z"/>
<path d="M130 113v.5l-.3-.2z"/>
<path d="M130 113l.3 .3-.3 .2z"/>
<path d="M130 112.9h.5l-.2 .4z"/>
<path d="M130.3 94.7l.2 .3h-.5z"/>
<path d="M130 94.5l.3 .2-.3 .3z"/>
<path d="M129.7 94.7l.3-.2v.5z"/>
<path d="M129.7 94.7l.3 .3h-.5z"/>
<path d="M129.5 95h.5l-.3 .3z"/>
<path d="M130 95v.5l-.3-.2z"/>
<path d="M130 95l.3 .3-.3 .2z"/>
<path d="M130 95h.5l-.2 .3z"/>
<path d="M130 77l.3-.3 .2 .3z"/>
<path d="M130 76.5l.3 .2-.3 .3z"/>
<path d="M129.7 76.7l.3-.2v.5z"/>
<path d="M129.7 76.7l.3 .3h-.5z"/>
<path d="M129.5 77h.5l-.3 .3z"/>
<path d="M130 77v.5l-.3-.2z"/>
<path d="M130 77l.3 .3-.3 .2z"/>
<path d="M130 77h.5l-.2 .3z"/>
<path d="M130.3 58.7l.2 .3h-.5z"/>
<path d="M130 58.5l.3 .2-.3 .3z"/>
<path d="M129.7 58.7l.3-.2v.5z"/>
<path d="M129.7 58.7l.3 .3h-.5z"/>
<path d="M129.5 59l.5 .1-.3 .3z"/>
<path d="M130 59.1v.4l-.3-.1z"/>
<path d="M130 59.1l.3 .3-.3 .1z"/>
<path d="M130 59h.5l-.2 .4z"/>
<path d="M129.8 167l.4-.3 .1 .3z"/>
<path d="M129.8 166.6l.4 .1-.4 .3z"/>
<path d="M129.5 166.7l.3-.1v.4z"/>
<path d="M129.5 166.7l.3 .3h-.5z"/>
<path d="M129.3 167l.5 .1-.3 .3z"/>
<path d="M129.8 167.1v.5l-.3-.2z"/>
<path d="M129.8 167.1l.4 .3-.4 .2z"/>
<path d="M129.8 167.1l.5-.1-.1 .4z"/>
<path d="M123.8 41.1l.4-.3 .1 .4z"/>
<path d="M123.8 40.7l.4 .1-.4 .3z"/>
<path d="M123.4 40.8l.4-.1v.4z"/>
<path d="M123.4 40.8l.3 .4h-.4z"/>
<path d="M123.3 41.2h.5l-.4 .3z"/>
<path d="M123.4 41.5l.4-.3v.5z"/>
<path d="M123.8 41.2l.4 .3-.4 .2z"/>
<path d="M123.8 41.2h.5l-.1 .3z"/>
<path d="M123.6 148.3l.1 .3h-.4z"/>
<path d="M123.2 148.1l.4 .2-.3 .3z"/>
<path d="M122.8 148.3l.4-.2v.4z"/>
<path d="M122.8 148.3l.4 .3h-.5z"/>
<path d="M122.7 148.6h.5l-.4 .4z"/>
<path d="M123.2 148.6v.5l-.4-.1z"/>
<path d="M123.2 148.7l.4 .3-.4 .1z"/>
<path d="M123.3 148.6h.4l-.1 .4z"/>
<path d="M123.6 130.3l.1 .3h-.4z"/>
<path d="M123.2 130.1l.4 .2-.3 .3z"/>
<path d="M122.8 130.3l.4-.2v.5z"/>
<path d="M122.8 130.3l.4 .3h-.5z"/>
<path d="M122.7 130.6h.5l-.4 .4z"/>
<path d="M122.8 131l.4-.3v.4z"/>
<path d="M123.2 130.7l.4 .3-.4 .1z"/>
<path d="M123.3 130.6h.4l-.1 .4z"/>
<path d="M123.6 112.5l.1 .4h-.4z"/>
<path d="M123.2 112.4l.4 .1-.3 .4z"/>
<path d="M122.8 112.5l.4-.1v.5z"/>
<path d="M122.8 112.5l.4 .4h-.5z"/>
<path d="M122.7 112.9h.5l-.4 .3z"/>
<path d="M122.8 113.2l.4-.3v.5z"/>
<path d="M123.2 112.9l.4 .3-.4 .2z"/>
<path d="M123.3 112.9h.4l-.1 .3z"/>
<path d="M123.3 94.9l.3-.3 .1 .4z"/>
<path d="M123.2 94.4l.4 .2-.3 .3z"/>
<path d="M122.8 94.6l.4-.2v.5z"/>
<path d="M122.8 94.6l.4 .4h-.5z"/>
<path d="M122.7 95h.5l-.4 .3z"/>
<path d="M122.8 95.3l.4-.3v.5z"/>
<path d="M123.2 95l.4 .3-.4 .2z"/>
<path d="M123.3 95h.4l-.1 .3z"/>
<path d="M123.6 76.6l.1 .4h-.4z"/>
<path d="M123.2 76.5l.4 .1-.3 .3z"/>
<path d="M122.8 76.6l.4-.1v.4z"/>
<path d="M122.8 76.6l.4 .4h-.5z"/>
<path d="M122.7 77h.5l-.4 .3z"/>
<path d="M122.8 77.3l.4-.3v.5z"/>
<path d="M123.2 77l.4 .3-.4 .2z"/>
<path d="M123.3 77h.4l-.1 .3z"/>
<path d="M123.3 58.9l.3-.3 .1 .4z"/>
<path d="M123.2 58.5l.4 .1-.3 .3z"/>
<path d="M122.8 58.6l.4-.1v.4z"/>
<path d="M122.8 58.6l.4 .4h-.5z"/>
<path d="M122.7 59h.5l-.4 .4z"/>
<path d="M123.2 59v.5l-.4-.1z"/>
<path d="M123.2 59l.4 .4-.4 .1z"/>
<path d="M123.3 59h.4l-.1 .4z"/>
<path d="M123.1 167l.3-.3 .1 .3z"/>
<path d="M123 166.5l.4 .2-.3 .3z"/>
<path d="M122.7 166.7l.3-.2v.5z"/>
<path d="M122.7 166.7l.3 .3h-.4z"/>
<path d="M122.6 167h.4l-.3 .4z"/>
<path d="M123 167v.5l-.3-.1z"/>
<path d="M123 167.1l.4 .3-.4 .1z"/>
<path d="M123.1 167h.4l-.1 .4z"/>
<path d="M37.3 166.9l.4-.3 .1 .3z"/>
<path d="M37.3 166.4l.4 .2-.4 .3z"/>
<path d="M37 166.6l.3-.2v.5z"/>
<path d="M37 166.6l.3 .3h-.5z"/>
<path d="M36.8 166.9l.5 .1-.3 .3z"/>
<path d="M37 167.3l.3-.3v.4z"/>
<path d="M37.3 167l.4 .3-.4 .1z"/>
<path d="M37.3 167l.5-.1-.1 .4z"/>
<path d="M37.3 130.2l.4-.3 .1 .4z"/>
<path d="M37.3 129.8l.4 .1-.4 .3z"/>
<path d="M37 129.9l.3-.1v.4z"/>
<path d="M37 129.9l.3 .4h-.5z"/>
<path d="M36.8 130.3h.5l-.3 .3z"/>
<path d="M37.3 130.3v.5l-.3-.2z"/>
<path d="M37.3 130.3l.4 .3-.4 .2z"/>
<path d="M37.3 130.3h.5l-.1 .3z"/>
<path d="M37.3 112.7l.4-.3 .1 .3z"/>
<path d="M37.3 112.2l.4 .2-.4 .3z"/>
<path d="M37 112.4l.3-.2v.4z"/>
<path d="M37 112.4l.3 .3h-.5z"/>
<path d="M36.8 112.7h.5l-.3 .4z"/>
<path d="M37.3 112.7v.5l-.3-.1z"/>
<path d="M37.3 112.8l.4 .3-.4 .1z"/>
<path d="M37.3 112.7h.5l-.1 .4z"/>
<path d="M37.7 76.5l.1 .4h-.5z"/>
<path d="M37.3 76.4l.4 .1-.4 .3z"/>
<path d="M37 76.5l.3-.1v.4z"/>
<path d="M37 76.5l.3 .4h-.5z"/>
<path d="M36.8 76.9h.5l-.3 .3z"/>
<path d="M37.3 76.9v.4l-.3-.1z"/>
<path d="M37.3 76.9l.4 .3-.4 .1z"/>
<path d="M37.3 76.9h.5l-.1 .3z"/>
<path d="M37.3 58.8l.4-.3 .1 .4z"/>
<path d="M37.3 58.4l.4 .1-.4 .3z"/>
<path d="M37 58.5l.3-.1v.4z"/>
<path d="M37 58.5l.3 .4h-.5z"/>
<path d="M36.8 58.9h.5l-.3 .3z"/>
<path d="M37.3 58.9v.5l-.3-.2z"/>
<path d="M37.3 58.9l.4 .3-.4 .2z"/>
<path d="M37.3 58.9h.5l-.1 .3z"/>
<path d="M37.3 41.1l.4-.3 .1 .4z"/>
<path d="M37.3 40.7l.4 .1-.4 .3z"/>
<path d="M37 40.8l.3-.1v.4z"/>
<path d="M37 40.8l.3 .4h-.5z"/>
<path d="M36.8 41.2h.5l-.3 .3z"/>
<path d="M37.3 41.2v.5l-.3-.2z"/>
<path d="M37.3 41.2l.4 .3-.4 .2z"/>
<path d="M37.3 41.2h.5l-.1 .3z"/>
<path d="M37.2 148l.1 .4h-.4z"/>
<path d="M36.8 147.9l.4 .1-.3 .3z"/>
<path d="M36.5 148l.3-.1v.4z"/>
<path d="M36.5 148l.3 .4h-.5z"/>
<path d="M36.3 148.4h.5l-.3 .3z"/>
<path d="M36.8 148.4v.4l-.3-.1z"/>
<path d="M36.9 148.4l.3 .3-.4 .1z"/>
<path d="M36.9 148.4h.4l-.1 .3z"/>
<path d="M35.5 95.1l.4-.3 .1 .3z"/>
<path d="M35.5 94.6l.4 .2-.4 .3z"/>
<path d="M35.1 94.8l.4-.2v.5z"/>
<path d="M35.1 94.8l.4 .3h-.5z"/>
<path d="M35 95.1l.5 .1-.4 .3z"/>
<path d="M35.1 95.5l.4-.3v.4z"/>
<path d="M35.5 95.2l.4 .3-.4 .1z"/>
<path d="M35.5 95.2l.5-.1-.1 .4z"/>
<path d="M27.4 166.9l.4-.3 .1 .4z"/>
<path d="M27.4 166.5l.4 .1-.4 .3z"/>
<path d="M27 166.6l.4-.1v.4z"/>
<path d="M27 166.6l.4 .3-.5 .1z"/>
<path d="M26.9 167h.5l-.4 .3z"/>
<path d="M27.4 167v.5l-.4-.2z"/>
<path d="M27.4 167l.4 .3-.4 .2z"/>
<path d="M27.5 167h.4l-.1 .3z"/>
<path d="M27.7 129.8l.2 .3h-.5z"/>
<path d="M27.3 129.7l.4 .1-.3 .3z"/>
<path d="M27 129.8l.3-.1v.4z"/>
<path d="M27 129.8l.3 .3h-.5z"/>
<path d="M26.8 130.1l.5 .1-.3 .3z"/>
<path d="M27.3 130.2v.4l-.3-.1z"/>
<path d="M27.3 130.2l.4 .3-.4 .1z"/>
<path d="M27.4 130.1h.5l-.2 .4z"/>
<path d="M27.4 112.6l.3-.3 .2 .3z"/>
<path d="M27.3 112.1l.4 .2-.3 .3z"/>
<path d="M27 112.3l.3-.2v.5z"/>
<path d="M27 112.3l.3 .3h-.5z"/>
<path d="M26.8 112.6h.5l-.3 .3z"/>
<path d="M27 112.9l.3-.3v.5z"/>
<path d="M27.3 112.6l.4 .3-.4 .2z"/>
<path d="M27.4 112.6h.5l-.2 .3z"/>
<path d="M27.4 76.7l.3-.3 .2 .4z"/>
<path d="M27.3 76.2l.4 .2-.3 .3z"/>
<path d="M27 76.4l.3-.2v.5z"/>
<path d="M27 76.4l.3 .4h-.5z"/>
<path d="M26.8 76.8h.5l-.3 .3z"/>
<path d="M27 77.1l.3-.3v.5z"/>
<path d="M27.3 76.8l.4 .3-.4 .2z"/>
<path d="M27.4 76.8h.5l-.2 .3z"/>
<path d="M27.4 58.7l.3-.3 .2 .4z"/>
<path d="M27.3 58.3l.4 .1-.3 .3z"/>
<path d="M27 58.4l.3-.1v.4z"/>
<path d="M27 58.4l.3 .4h-.5z"/>
<path d="M26.8 58.8h.5l-.3 .3z"/>
<path d="M27 59.1l.3-.3v.5z"/>
<path d="M27.3 58.8l.4 .3-.4 .2z"/>
<path d="M27.4 58.8h.5l-.2 .3z"/>
<path d="M27.4 41l.3-.3 .2 .4z"/>
<path d="M27.3 40.6l.4 .1-.3 .3z"/>
<path d="M27 40.7l.3-.1v.4z"/>
<path d="M27 40.7l.3 .4h-.5z"/>
<path d="M26.8 41.1h.5l-.3 .3z"/>
<path d="M27.3 41.1v.5l-.3-.2z"/>
<path d="M27.3 41.1l.4 .3-.4 .2z"/>
<path d="M27.4 41.1h.5l-.2 .3z"/>
<path d="M26.9 148.2l.3-.3 .1 .4z"/>
<path d="M26.9 147.7l.3 .2-.3 .3z"/>
<path d="M26.5 147.9l.4-.2v.5z"/>
<path d="M26.5 147.9l.3 .4h-.4z"/>
<path d="M26.4 148.3h.4l-.3 .3z"/>
<path d="M26.5 148.6l.4-.3v.5z"/>
<path d="M26.9 148.3l.3 .3-.3 .2z"/>
<path d="M26.9 148.3h.4l-.1 .3z"/>
<path d="M25.5 95l.4-.3 .1 .3z"/>
<path d="M25.5 94.5l.4 .2-.4 .3z"/>
<path d="M25.1 94.7l.4-.2v.5z"/>
<path d="M25.1 94.7l.4 .3h-.5z"/>
<path d="M25 95l.5 .1-.4 .3z"/>
<path d="M25.1 95.4l.4-.3v.4z"/>
<path d="M25.5 95.1l.4 .3-.4 .1z"/>
<path d="M25.5 95.1l.5-.1-.1 .4z"/>
</g>
<g fill="#ff7fdf">
<path d="M13.6 166.8l.4-.3 .1 .4z"/>
<path d="M13.6 166.4l.4 .1-.4 .3z"/>
<path d="M13.2 166.5l.4-.1v.4z"/>
<path d="M13.2 166.5l.4 .3-.5 .1z"/>
<path d="M13.1 166.9h.5l-.4 .3z"/>
<path d="M13.2 167.2l.4-.3v.5z"/>
<path d="M13.6 166.9l.4 .3-.4 .2z"/>
<path d="M13.6 166.9h.5l-.1 .3z"/>
<path d="M13.6 148.2l.3-.3 .2 .3z"/>
<path d="M13.6 147.7l.3 .2-.3 .3z"/>
<path d="M13.2 147.9l.4-.2v.5z"/>
<path d="M13.2 147.9l.3 .3h-.4z"/>
<path d="M13.1 148.2l.4 .1-.3 .3z"/>
<path d="M13.5 148.3l.1 .4-.4-.1z"/>
<path d="M13.6 148.3l.3 .3-.3 .1z"/>
<path d="M13.6 148.3l.5-.1-.2 .4z"/>
<path d="M13.6 95l.3-.3 .2 .3z"/>
<path d="M13.5 94.5l.4 .2-.3 .3z"/>
<path d="M13.2 94.7l.3-.2v.5z"/>
<path d="M13.2 94.7l.3 .3h-.5z"/>
<path d="M13 95l.5 .1-.3 .3z"/>
<path d="M13.2 95.4l.3-.3v.4z"/>
<path d="M13.5 95.1l.4 .3-.4 .1z"/>
<path d="M13.6 95h.5l-.2 .4z"/>
<path d="M13.8 129.8l.2 .3h-.5z"/>
<path d="M13.5 129.7l.3 .1-.3 .3z"/>
<path d="M13.1 129.8l.4-.1v.4z"/>
<path d="M13.1 129.8l.4 .3h-.5z"/>
<path d="M13 130.1l.5 .1-.4 .3z"/>
<path d="M13.1 130.5l.4-.3v.4z"/>
<path d="M13.5 130.2l.3 .3-.3 .1z"/>
<path d="M13.5 130.2l.5-.1-.2 .4z"/>
<path d="M13.5 112.6l.3-.3 .2 .3z"/>
<path d="M13.5 112.1l.3 .2-.3 .3z"/>
<path d="M13.1 112.3l.4-.2v.5z"/>
<path d="M13.1 112.3l.4 .3h-.5z"/>
<path d="M13 112.6h.5l-.4 .3z"/>
<path d="M13.1 112.9l.4-.3v.5z"/>
<path d="M13.5 112.6l.3 .3-.3 .2z"/>
<path d="M13.5 112.6h.5l-.2 .3z"/>
<path d="M13.5 76.7l.3-.3 .2 .4z"/>
<path d="M13.5 76.2l.3 .2-.3 .3z"/>
<path d="M13.1 76.4l.4-.2v.5z"/>
<path d="M13.1 76.4l.3 .4h-.4z"/>
<path d="M13 76.8h.5l-.4 .3z"/>
<path d="M13.1 77.1l.4-.3v.5z"/>
<path d="M13.5 76.8l.3 .3-.3 .2z"/>
<path d="M13.5 76.8h.5l-.2 .3z"/>
<path d="M13.5 58.7l.3-.3 .2 .4z"/>
<path d="M13.5 58.3l.3 .1-.3 .3z"/>
<path d="M13.1 58.4l.4-.1v.4z"/>
<path d="M13.1 58.4l.4 .3-.5 .1z"/>
<path d="M13 58.8h.5l-.4 .3z"/>
<path d="M13.1 59.1l.4-.3v.5z"/>
<path d="M13.5 58.8l.3 .3-.3 .2z"/>
<path d="M13.5 58.8h.5l-.2 .3z"/>
<path d="M13.5 41l.3-.3 .2 .4z"/>
<path d="M13.5 40.6l.3 .1-.3 .3z"/>
<path d="M13.1 40.7l.4-.1v.4z"/>
<path d="M13.1 40.7l.4 .3-.5 .1z"/>
<path d="M13 41.1h.5l-.4 .3z"/>
<path d="M13.5 41.1v.5l-.4-.2z"/>
<path d="M13.5 41.1l.3 .3-.3 .2z"/>
<path d="M13.5 41.1h.5l-.2 .3z"/>
</g>
<g font-size="5.5">
<text x="113.5" y="40.3" transform="rotate(1 113.5 40.3)">300</text>
<text x="167.8" y="40.3" transform="rotate(1 167.8 40.3)">308</text>
<text x="113.5" y="58.1" transform="rotate(1 113.5 58.1)">301</text>
<text x="167.8" y="58.1" transform="rotate(1 167.8 58.1)">309</text>
<text x="113.5" y="76.1" transform="rotate(1 113.5 76.1)">302</text>
<text x="167.8" y="76.1" transform="rotate(1 167.8 76.1)">310</text>
<text x="113.5" y="94" transform="rotate(1 113.5 94)">303</text>
<text x="167.8" y="94" transform="rotate(1 167.8 94)">311</text>
<text x="113.5" y="112" transform="rotate(1 113.5 112)">304</text>
<text x="167.8" y="112" transform="rotate(1 167.8 112)">312</text>
<text x="113.5" y="130" transform="rotate(1 113.5 130)">305</text>
<text x="167.8" y="130" transform="rotate(1 167.8 130)">313</text>
<text x="113.5" y="148" transform="rotate(1 113.5 148)">306</text>
<text x="167.8" y="148" transform="rotate(1 167.8 148)">314</text>
<text x="113.5" y="165.9" transform="rotate(1 113.5 165.9)">307</text>
<text x="167.8" y="165.9" transform="rotate(1 167.8 165.9)">315</text>
</g>
<text font-size="4.8" x="120.1" y="21.8">-U10</text>
<g font-size="4.6">
<text x="20.2" y="11.3">1</text>
<text x="48.5" y="11.3">2</text>
<text x="76.7" y="11.3">3</text>
<text x="104.9" y="11.3">4</text>
<text x="133.1" y="11.3">5</text>
<text x="161.4" y="11.3">6</text>
<text x="189.6" y="11.3">7</text>
<text x="217.8" y="11.3">8</text>
<text x="246" y="11.3">9</text>
<text x="273" y="11.3">10</text>
</g>
<text font-size="4.3" x="138.3" y="16.3">EL2809</text>
<text font-size="4.1" x="97.1" y="186.7">DIGITAL OUTPUT EL 2809</text>
<g font-size="3.9">
<text x="281.1" y="188.8">0</text>
<text x="280" y="199.5">10</text>
</g>
<g font-size="3.4">
<text x="12.8" y="16.6">-</text>
<text x="279" y="16.9">-</text>
<text x="47.4" y="40">CONVEYOR START LAMP</text>
<text x="188.4" y="39.3">ENTRY BARIER VALVE</text>
<text x="48.6" y="57.4">FILLING START LAMP</text>
<text x="188.4" y="57.4">EXIT BARIER VALVE</text>
<text x="47" y="75.6">MANUEL STEP BUTTON LAMP</text>
<text x="188.4" y="74.8">ROTARY VALVE</text>
<text x="47" y="93.6">BUZZER</text>
<text x="188.3" y="93">BOTTLE CATCH VALVE</text>
<text x="46.2" y="110.8">RED ALARM LAMP</text>
<text x="188.4" y="111.2">STORAGE VALVE</text>
<text x="46.2" y="128.8">YELLOW ALARM LAMP</text>
<text x="189.1" y="129.3">WASHING VALVE</text>
<text x="45.7" y="146.9">GREEN ALARM LAMP</text>
<text x="185.8" y="147.2">POMP START MOTOR SIGNAL</text>
<text x="46" y="165.4">MAIN AIR VALVE</text>
<text x="187" y="165.1">MANUEL RELAY</text>
<text x="13" y="178.8">-</text>
<text x="279" y="178.6">-</text>
<text x="109.3" y="201.1">+L1</text>
<text x="212" y="199.4">EYÜP KEPCEOĞLU</text>
</g>
<g font-size="2.9">
<text x="40.5" y="189.8">DOCUMENT NUMBER</text>
<text x="35.9" y="192.7">3842-ED.093-02.09.2020-01</text>
</g>
<g font-size="2.7">
<text x="259.5" y="32.6" transform="rotate(91 259.5 32.6)">Y2</text>
<text x="261.2" y="32.1" transform="rotate(-90 261.2 32.1)">-</text>
<text x="140.9" y="39.7">1</text>
<text x="148.4" y="39.7">9</text>
<text x="123.2" y="46.3" transform="rotate(-90 123.2 46.3)">-76</text>
<text x="166" y="47.6" transform="rotate(-90 166 47.6)">-83</text>
<text x="252.9" y="42.3" transform="rotate(90 252.9 42.3)">A1</text>
<text x="262.6" y="42.3" transform="rotate(90 262.6 42.3)">A2</text>
<text x="31" y="49.4" transform="rotate(-90 31 49.4)">-H1</text>
<text x="259.5" y="50.6" transform="rotate(91 259.5 50.6)">Y3</text>
<text x="261.2" y="50.1" transform="rotate(-90 261.2 50.1)">-</text>
<text x="140.9" y="57.6">2</text>
<text x="148.4" y="57.6">10</text>
<text x="122.6" y="64.2" transform="rotate(-90 122.6 64.2)">-76</text>
<text x="165.9" y="65.4" transform="rotate(-90 165.9 65.4)">-84</text>
<text x="252.9" y="60.3" transform="rotate(90 252.9 60.3)">A1</text>
<text x="262.6" y="60.3" transform="rotate(90 262.6 60.3)">A2</text>
<text x="31" y="67.1" transform="rotate(-90 31 67.1)">-H2</text>
<text x="259.2" y="68.4" transform="rotate(91 259.2 68.4)">Y4</text>
<text x="260.9" y="68.1" transform="rotate(-90 260.9 68.1)">-</text>
<text x="140.9" y="75.6">3</text>
<text x="148.4" y="75.6">11</text>
<text x="122.6" y="82.1" transform="rotate(-90 122.6 82.1)">-77</text>
<text x="166" y="83.4" transform="rotate(-90 166 83.4)">-85</text>
<text x="252.7" y="78.3" transform="rotate(90 252.7 78.3)">A1</text>
<text x="262.4" y="78.3" transform="rotate(90 262.4 78.3)">A2</text>
<text x="31" y="85.1" transform="rotate(-90 31 85.1)">-H3</text>
<text x="259.2" y="86.1" transform="rotate(91 259.2 86.1)">Y5</text>
<text x="260.9" y="85.8" transform="rotate(-90 260.9 85.8)">-</text>
<text x="140.9" y="93.6">4</text>
<text x="148.4" y="93.6">12</text>
<text x="31.2" y="100.9" transform="rotate(-90 31.2 100.9)">-H4</text>
<text x="122.6" y="100.1" transform="rotate(-90 122.6 100.1)">-78</text>
<text x="165.9" y="101.3" transform="rotate(-90 165.9 101.3)">-86</text>
<text x="252.7" y="96" transform="rotate(90 252.7 96)">A1</text>
<text x="262.4" y="96" transform="rotate(90 262.4 96)">A2</text>
<text x="259.2" y="104.6" transform="rotate(91 259.2 104.6)">Y6</text>
<text x="260.9" y="104.3" transform="rotate(-90 260.9 104.3)">-</text>
<text x="140.9" y="111.5">5</text>
<text x="148.4" y="111.5">13</text>
<text x="122.6" y="118.1" transform="rotate(-90 122.6 118.1)">-79</text>
<text x="166" y="119.5" transform="rotate(-90 166 119.5)">-87</text>
<text x="252.7" y="114.5" transform="rotate(90 252.7 114.5)">A1</text>
<text x="262.4" y="114.5" transform="rotate(90 262.4 114.5)">A2</text>
<text x="31" y="120.9" transform="rotate(-90 31 120.9)">-H5</text>
<text x="259.5" y="122.6" transform="rotate(91 259.5 122.6)">Y7</text>
<text x="261.2" y="122" transform="rotate(-90 261.2 122)">-</text>
<text x="140.9" y="129.5">6</text>
<text x="148.4" y="129.5">14</text>
<text x="122.6" y="135.8" transform="rotate(-90 122.6 135.8)">-80</text>
<text x="166" y="137.3" transform="rotate(-90 166 137.3)">-88</text>
<text x="252.9" y="132.2" transform="rotate(90 252.9 132.2)">A1</text>
<text x="262.6" y="132.2" transform="rotate(90 262.6 132.2)">A2</text>
<text x="31" y="138.5" transform="rotate(-90 31 138.5)">-H6</text>
<text x="140.9" y="147.4">7</text>
<text x="148.4" y="147.4">15</text>
<text x="122.6" y="153.8" transform="rotate(-90 122.6 153.8)">-81</text>
<text x="166" y="155.4" transform="rotate(-90 166 155.4)">-89</text>
<text x="30.5" y="156.6" transform="rotate(-90 30.5 156.6)">-H7</text>
<text x="33.8" y="158.4" transform="rotate(91 33.8 158.4)">Y1</text>
<text x="35.5" y="157.9" transform="rotate(-90 35.5 157.9)">-</text>
<text x="140.9" y="165.4">8</text>
<text x="148.4" y="165.4">16</text>
<text x="27.2" y="168.1" transform="rotate(90 27.2 168.1)">A1</text>
<text x="37" y="168.1" transform="rotate(90 37 168.1)">A2</text>
<text x="122.3" y="172.2" transform="rotate(-90 122.3 172.2)">-82</text>
<text x="165.9" y="173.1" transform="rotate(-90 165.9 173.1)">-90</text>
<text x="4.8" y="202.9" transform="rotate(-90 4.8 202.9)">SOLIDWORKS Electrical</text>
<text x="191.7" y="201.1">3842</text>
<text x="241.5" y="201.3">1829</text>
</g>
<g font-size="2.4">
<text x="277.2" y="183.9">REVISION</text>
<text x="193.4" y="191.3">0</text>
<text x="198.6" y="191.3">2.09.2020</text>
<text x="214" y="191.3">elektrik</text>
<text x="192" y="194.7">REV.</text>
<text x="202.7" y="194.7">DATE</text>
<text x="218.8" y="194.7">NAME</text>
<text x="242.2" y="194.7">CHANGES</text>
<text x="278.1" y="194.4">SCHEME</text>
<text x="9.1" y="200.9">CONTRACT:</text>
</g>
<g font-size="2.1">
<text x="14.3" y="20.2" transform="rotate(-90 14.3 20.2)">09-10</text>
<text x="137.1" y="21.7">2</text>
<text x="137.1" y="19.5">1</text>
<text x="151.8" y="19.5">9</text>
<text x="151.8" y="21.7">10</text>
<text x="280.4" y="20.3" transform="rotate(-90 280.4 20.3)">10-1</text>
<text x="137.1" y="28.9">5</text>
<text x="137.1" y="26.5">4</text>
<text x="137.1" y="24.1">3</text>
<text x="151.8" y="24.1">11</text>
<text x="151.8" y="26.5">12</text>
<text x="151.8" y="28.9">13</text>
<text x="137.1" y="33.7">7</text>
<text x="137.1" y="31.3">6</text>
<text x="151.8" y="31.3">14</text>
<text x="151.8" y="33.7">15</text>
<text x="134.5" y="39.1">-U14</text>
<text x="137.1" y="36.1">8</text>
<text x="151.2" y="40.7">-</text>
<text x="151.8" y="36.1">16</text>
<text x="138.9" y="47.8">-</text>
<text x="151.2" y="53.9">-</text>
<text x="278.7" y="52.4" transform="rotate(-90 278.7 52.4)">L1-2</text>
<text x="138.9" y="65.7">-</text>
<text x="151.2" y="71.9">-</text>
<text x="138.9" y="83.7">-</text>
<text x="151.2" y="89.8">-</text>
<text x="138.9" y="101.6">-</text>
<text x="151.2" y="107.8">-</text>
<text x="138.9" y="119.6">-</text>
<text x="151.2" y="125.7">-</text>
<text x="138.9" y="137.6">-</text>
<text x="151.2" y="143.7">-</text>
<text x="138.9" y="155.5">-</text>
<text x="151.2" y="161.7">-</text>
<text x="256.2" y="167.6">12-10</text>
<text x="138.9" y="173.5">-</text>
<text x="14.3" y="178.7" transform="rotate(-90 14.3 178.7)">10-10</text>
<text x="280.4" y="177.7" transform="rotate(-90 280.4 177.7)">11-10</text>
<text x="192" y="198">Chassis Number</text>
<text x="241.8" y="198.1">Electric Number</text>
</g>
<text font-size="1.9" x="93.5" y="199.3">LOCATION:</text>
<text font-size="1.5" x="7.8" y="205.3">Document realized with version :</text>
<text font-size="1.2" x="30.3" y="205.2">2019.0.4.18</text>
</svg>
